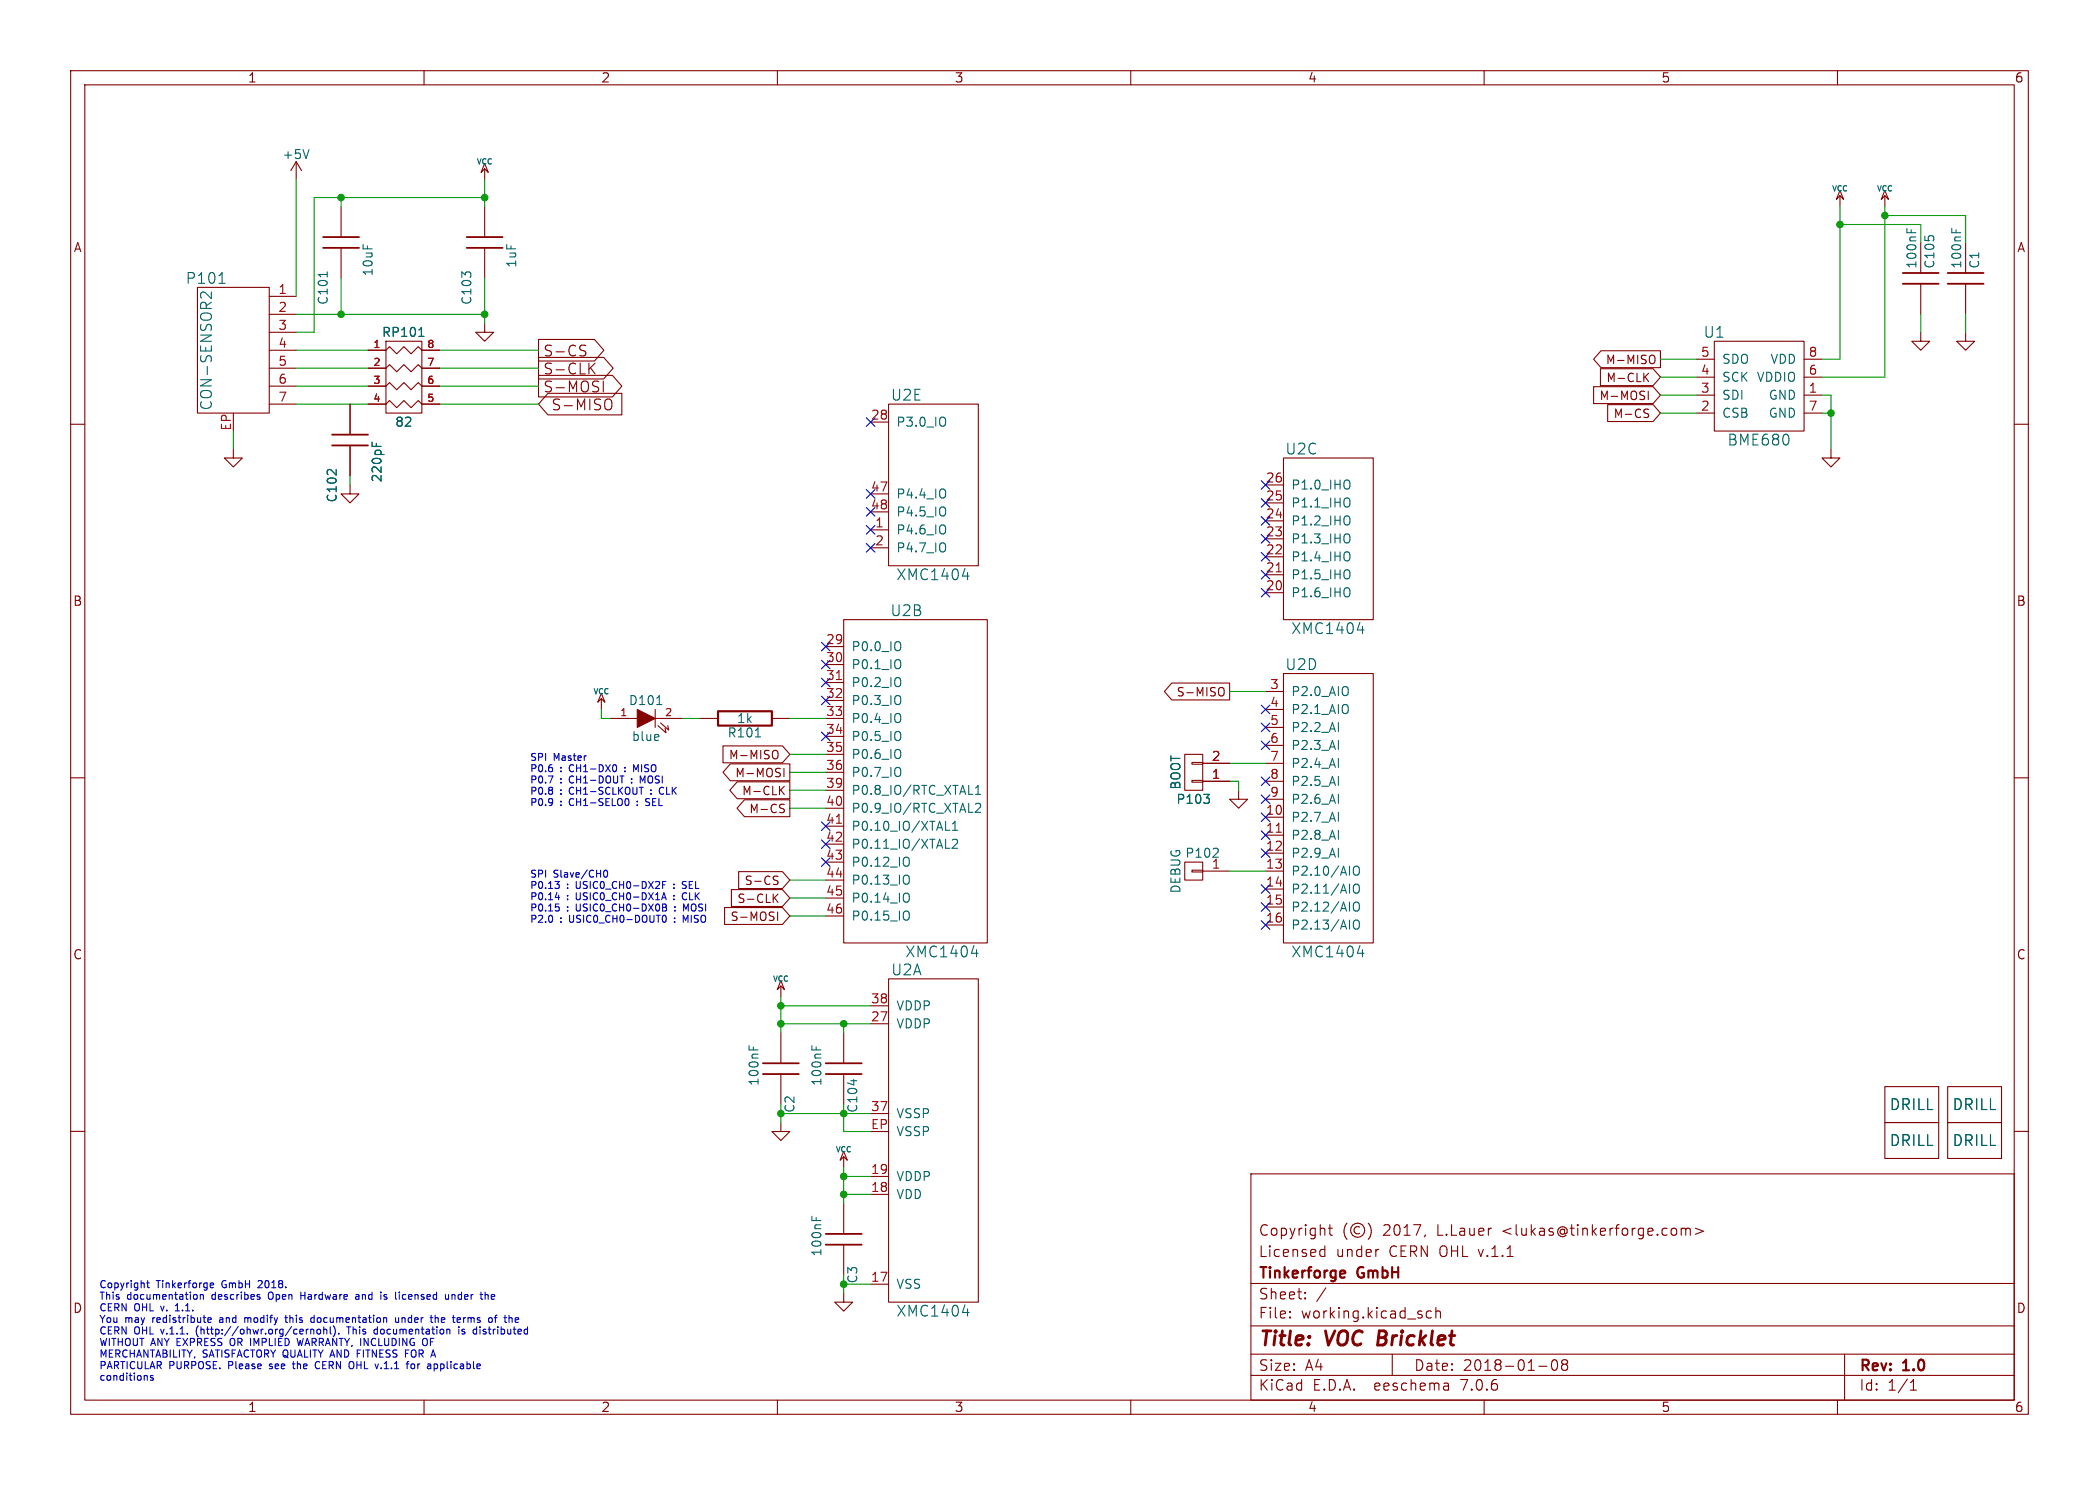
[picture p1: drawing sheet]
<svg xmlns="http://www.w3.org/2000/svg" width="297mm" height="210mm" viewBox="0 0 297 210" stroke-linecap="round" stroke-linejoin="round" font-family="sans-serif">
<g fill="none" stroke="#840000" stroke-width=".15">
<path d="M10 10h277v190h-277zM12 12h273v186h-273zM60 10v2M110 10v2M160 10v2M210 10v2M260 10v2M41.9 22.9l-.8 1.2M41.9 22.9v2.5M41.9 22.9l.8 1.2M48.3 29.2v4.3M48.3 35.1v4.3"/>
<path d="M68.6 23.1l.5 1.3-.5-.5-.5 .5zM68.6 23.9v1.5M68.6 29.2v4.3M68.6 35.1v4.3M260.3 26.9l.6 1.3-.6-.5-.5 .5zM260.3 27.7v1.5M266.7 26.9l.5 1.3-.5-.5-.5 .5zM266.7 27.7v1.5M271.8 34.3v4.3M278.1 34.3v4.3M10 60h2M27.9 40.6h10.2v17.8h-10.2z"/>
<path d="M38.1 49.5h3.8M38.1 52.1h3.8M38.1 54.6h3.8M38.1 57.2h3.8M38.1 41.9h3.8M38.1 44.5h3.8M38.1 47h3.8M49.5 57.2v4.3M52.1 57.2h2.5l.5-.6 1 1.1 1-1.1 1.1 1.1 1-1.1 .5 .6h2.5M52.1 54.6h2.5l.5-.5 1 1 1-1 1.1 1 1-1 .5 .5h2.5M52.1 52.1h2.5l.5-.5 1 1 1-1 1.1 1 1-1 .5 .5h2.5M52.1 49.5h2.5l.5-.5 1 1 1-1 1.1 1 1-1 .5 .5h2.5"/>
<path d="M54.6 48.3h5.1v10.1h-5.1zM68.6 45.7v1.3h1.2l-1.2 1.3-1.3-1.3h1.3M76.2 48h7.9l1.3 1.5-1.3 1.6h-7.9zM76.2 53.1h10.5l1.3 1.5-1.3 1.5h-10.5zM76.2 50.5h9.2l1.4 1.6-1.4 1.5h-9.2zM77.5 55.6h10.5v3.1h-10.5l-1.3-1.5zM82.3 49.5a.56 .56 0 0 1 .6 .4l-.2 .4h-.5M82.3 48.8l.6 .1M83.5 52l.7 .9M84.2 51.4l-.9 .8M85.4 53.9v1.5M85.9 56.4a.51 .51 0 0 1 .7 .5v.5a.51 .51 0 0 1-.7 .6"/>
<path d="M123.2 59.7h2.5M125.7 57.2h12.7v22.8h-12.7zM225.5 54.7h8.4l1 1.2-1 1.2h-8.4zM226.5 52.1h7.4l1 1.2-1 1.2h-7.4zM226.5 49.6h8.4v2.4h-8.4l-1-1.2zM227.5 57.2h6.4l1 1.2-1 1.2h-6.4zM232.8 53.3l.5 .7M232.8 58.4l.4 .1 .1 .3-.2 .2h-.3M232.8 57.9h.5M233.2 55.3v1.2M233.3 52.8l-.7 .7M233.7 50.2a.4 .4 0 0 1 .5 .4v.4a.4 .4 0 0 1-.5 .4"/>
<path d="M240 55.9h2.6M240 58.4h2.6M240 53.3h2.6M240 50.8h2.6M242.6 48.3h12.7v12.7h-12.7zM255.3 55.9h2.5M255.3 58.4h2.5M255.3 53.3h2.5M255.3 50.8h2.5M271.8 47v1.3h1.2l-1.2 1.2-1.3-1.2h1.3M271.8 40.1v4.4M278.1 47v1.3h1.3l-1.3 1.2-1.2-1.2h1.2"/>
<path d="M278.1 40.1v4.4M285 60h2M33 63.5v1.3h1.3l-1.3 1.2-1.3-1.2h1.3M49.5 68.6v1.3h1.3l-1.3 1.2-1.2-1.2h1.2M49.5 63v4.3M123.2 74.9h2.5M123.2 77.5h2.5M123.2 69.9h2.5M123.2 72.4h2.5M179.1 78.7h2.5M179.1 76.2h2.5M179.1 73.7h2.5"/>
<path d="M179.1 71.1h2.5M179.1 68.6h2.5M181.6 64.8h12.7v22.8h-12.7zM259.1 63.5v1.3h1.2l-1.2 1.2-1.3-1.2h1.3M85.1 98l.5 1.3-.5-.5-.5 .5zM85.1 98.8v1.5M116.8 91.4h2.6M116.8 94h2.6M116.8 96.5h2.6M116.8 99.1h2.6M119.4 87.6h20.3v45.8h-20.3zM165.8 96.6h8.2v2.4h-8.2l-1-1.2z"/>
<path d="M172.7 97.2a.4 .4 0 0 1 .5 .4v.4a.4 .4 0 0 1-.5 .4M179.1 97.8h2.5M179.1 83.8h2.5M179.1 81.3h2.5M181.6 95.3h12.7v38.1h-12.7zM10 110h2M86.4 101.6h3.8M92.7 101.6h3.8M92.7 100.3v2.6M93.1 102.6l1.1 1-.1-.6M93.5 102.2l1.1 1.1-.1-.7M99.1 101.6h2.5"/>
<path d="M102.3 105.5h8.4l1.1 1.2-1.1 1.2h-8.4zM103.3 108h8.5v2.4h-8.5l-1-1.2zM104.3 110.6h7.5v2.4h-7.5l-1-1.2zM105.3 113.1h6.5v2.4h-6.5l-1-1.2zM109.2 101.6h2.6M109.6 106.1a.4 .4 0 0 1 .5 .4v.4a.4 .4 0 0 1-.5 .4M110.5 111.7l.5 .7M110.5 114.3l.4 .1 .1 .3-.2 .2h-.3M110.5 113.7l.5 .1M110.9 108.7v1.1M111 111.2l-.7 .7M116.8 101.6h2.6"/>
<path d="M116.8 104.1h2.6M116.8 106.7h2.6M116.8 109.2h2.6M116.8 111.8h2.6M116.8 114.3h2.6M116.8 116.8h2.6M116.8 119.4h2.6M167.6 106.7h2.6v5.1h-2.6zM168.7 107.8h1.5v.3h-1.5zM168.7 110.4h1.5v.2h-1.5zM170.2 108h3.8M170.2 110.5h3.8"/>
<path d="M175.3 111.8v1.2h1.2l-1.2 1.3-1.3-1.3h1.3M179.1 115.6h2.5M179.1 118.1h2.5M179.1 100.3h2.5M179.1 102.9h2.5M179.1 105.4h2.5M179.1 108h2.5M179.1 110.5h2.5M179.1 113h2.5M285 110h2M102.5 128.3h8.2l1.1 1.2-1.1 1.2h-8.2zM103.5 125.8h7.2l1.1 1.2-1.1 1.2h-7.2z"/>
<path d="M104.5 123.3h6.2l1.1 1.2-1.1 1.2h-6.2zM109.6 126.9l.5 .7M109.6 124.5l.4 .1 .1 .3-.2 .2h-.3M109.6 123.9l.5 .1M110 129v1.2M110.1 126.4l-.7 .7M110.5 138.7l.5 1.3-.5-.6-.5 .6zM110.5 139.4v1.6M116.8 121.9h2.6M116.8 124.5h2.6M116.8 127h2.6M116.8 129.5h2.6"/>
<path d="M125.7 138.4h12.7v45.8h-12.7zM167.6 121.9h2.6v2.6h-2.6zM168.7 123.1h1.5v.2h-1.5zM170.2 123.2h3.8M179.1 120.7h2.5M179.1 123.2h2.5M179.1 125.7h2.5M179.1 128.3h2.5M179.1 130.8h2.5M10 160h2M110.5 158.8v1.2h1.3l-1.3 1.3-1.3-1.3h1.3M110.5 146.1v4.3"/>
<path d="M110.5 151.9v4.3M119.4 146.1v4.3M119.4 151.9v4.3M123.2 144.8h2.5M123.2 157.5h2.5M123.2 142.2h2.5M266.7 158.8h7.6v5h-7.6zM266.7 153.7h7.6v5.1h-7.6zM275.6 153.7h7.6v5.1h-7.6zM275.6 158.8h7.6v5h-7.6zM285 160h2M119.4 162.8l.5 1.3-.5-.5-.5 .5z"/>
<path d="M119.4 163.6v1.5M119.4 170.2v4.3M119.4 176v4.3M123.2 168.9h2.5M123.2 166.4h2.5M177 166h108v32h-108zM186.9 177.6l.1 .1 .5-.1M186.9 176.8l.1-.1 .5 .1M187.5 176.2v1.5M188 173.7h.5M188.2 173.2v1.3v.1l.3 .1M190.6 173a1.72 1.72 0 0 0 0 2.3"/>
<path d="M192.4 173.6a.52 .52 0 0 0-.8 .4 .52 .52 0 0 0 .8 .4M193.6 173a1.72 1.72 0 0 1 0 2.3M195 176.7h.1M201.7 174.6l-.2 .3M237.9 173.8a.37 .37 0 0 1 .6 .1M237.9 173.7v1M238.5 173.9l.2-.2 .4 .1 .1 .9M238.5 173.9v.8M239.9 173.7l1.1 .4-1.1 .5M60 198v2M110 198v2M119.4 182.9v1.3h1.2l-1.2 1.2-1.3-1.2h1.3"/>
<path d="M123.2 181.6h2.5M160 198v2M177 194.5h108M177 191.5h108M177 187.5h108M177 181.5h108M182.5 186.3h.1l-.1 .1M182.5 186.3v.1M182.5 185.5v.1M182.5 185.5h.1l-.1 .1M184.7 183.6v.1M184.7 183.6h-.1l.1 .1"/>
<path d="M184.7 182.8v.1M184.7 182.8h-.1l.1 .1M187.6 182.1l-1.3 2M197 191.5v3M202.5 185.5l-.4-.1-.3 .3v.4l.2 .2 .1 .1 .4-.1M203.2 185.5a.37 .37 0 0 1 .6 .1v.8M203.2 184.9v1.5M204.9 195.7l.1 .9M205 196.5l-.2 .1M205 196h-.2M210 198v2M217.7 193.2h1.2"/>
<path d="M219.7 192.4a.36 .36 0 0 1 .3-.1 .36 .36 0 0 1 .3 .3 .77 .77 0 0 1-.4 1.2 .91 .91 0 0 1-.2-1.4zM221.2 192.9h-.1a.31 .31 0 0 1-.1-.4 .31 .31 0 0 1 .2-.2l.5 .1a.31 .31 0 0 1 .1 .3 .31 .31 0 0 1-.3 .2M221.2 192.9l-.2 .3v.3l.2 .3 .5-.1 .1-.2-.1-.4-.2-.2M221.2 192.9h.3M260 198v2M261 191.5v6.5M270.3 196.6h.9M270.3 195.5l.4-.4v1.5"/>
<circle cx="192.1" cy="174" r="1"/>
</g>
<path d="M101.6 100.6h7.6v2h-7.6zM190.1 179.7l.2 .1v.2l-.7 .2M190.3 180.6l-.2 .1" fill="none" stroke="#840000" stroke-width=".3"/>
<g fill="none" stroke="#840000" stroke-width=".25">
<path d="M45.7 33.5h5.1M45.7 35.1h5.1M66 33.5h5.1M66 35.1h5.1M269.2 38.6h5.1M275.6 38.6h5.1M269.2 40.1h5.1M275.6 40.1h5.1M47 61.5h5.1M47 63h5.1M107.9 151.9h5.1M107.9 150.4h5.1"/>
<path d="M116.8 151.9h5.1M116.8 150.4h5.1M116.8 176h5.1M116.8 174.5h5.1"/>
</g>
<g fill="none" stroke="#006464" stroke-width=".15">
<path d="M43.7 21.2l-.4 1.2M46.3 38.5v.7M269.8 32.3v.6M270.4 32.5v.4M276.2 32.3v.6M276.8 32.5v.4M29.9 41.3v.9l-.9-.8a.41 .41 0 0 0-.6 .2v.3M31 40.1h.9M59.3 47.6h.7M133.7 59.2v.9M52.6 62.5v.6M53.3 62.7v.4"/>
<path d="M133.7 74.4v.9M133.7 69.3v.9M133.7 71.9v.9M133.7 77v.9M190.8 68a.9 .9 0 0 1 0 1.1M190.8 70.5a.9 .9 0 0 1 0 1.1M190.8 73a.9 .9 0 0 1 0 1.2M190.8 75.6a.9 .9 0 0 1 0 1.1M190.8 78.1a.9 .9 0 0 1 0 1.2M92.9 99.6h.7M127.4 90.9v.9M127.4 93.5v.9"/>
<path d="M127.4 96v.9M127.4 98.6v.9M136.2 81.5h.9M136.9 81v1M190.8 83.2a.9 .9 0 0 1 0 1.1M190.8 80.7a.9 .9 0 0 1 0 1.1M192.1 89.1h.9M192.8 88.6v1M93.2 103.9v.3l-.6 .1M106.9 104.2h.7M127.4 101.1v.9M127.4 103.6v.9"/>
<path d="M127.4 106.2v.9M127.4 108.7v.9M133.8 117.4h.6M133.8 120h.6M134.8 117.4h.7M134.8 116.5l.3-.4v1.3M134.8 118.8l.1-.1h.4l.1 .1 .1 .3-.1 .1-.7 .8h.8M138 112.3h.8M138 111.4l.4-.3v1.2M138 113.7l.2-.1h.3l.2 .1 .1 .3-.1 .2-.7 .7h.8M170.3 112.3h.8l-.4 .5M171 112.9l.1 .2v.3l-.1 .1"/>
<path d="M128.4 121.2l.1 .1a.81 .81 0 0 1-.1 1.2M128.4 123.8h.1a.81 .81 0 0 1-.1 1.2M128.4 126.3l.1 .1a.81 .81 0 0 1-.1 1.2M128.4 128.8l.1 .1a.81 .81 0 0 1-.1 1.2M137.5 134.8h.9M138.2 134.3v1M172.3 120l.1 .2-.1 .3-.7 .7M191.6 122.7a.43 .43 0 0 1 .4-.2 .43 .43 0 0 1 .3 .4v.4a.42 .42 0 0 1-.4 .5 .42 .42 0 0 1-.4-.5zM191.6 125.2a.43 .43 0 0 1 .4-.2 .43 .43 0 0 1 .3 .5v.4a.42 .42 0 0 1-.4 .4 .42 .42 0 0 1-.4-.4zM191.6 127.8a.43 .43 0 0 1 .4-.2 .43 .43 0 0 1 .3 .4v.4a.42 .42 0 0 1-.4 .5 .42 .42 0 0 1-.4-.5zM191.6 130.3a.43 .43 0 0 1 .4-.2 .43 .43 0 0 1 .3 .4v.5a.42 .42 0 0 1-.4 .4 .42 .42 0 0 1-.4-.4zM192.1 134.8h.9"/>
<path d="M192.8 134.3v1M106 147.9v.6M106.6 148.1v.4M114.9 147.9v.6M115.5 148.1v.4M120.8 152.7v.7M114.9 172v.6M115.5 172.2v.4M136.2 185.6h.9M136.9 185.1v1"/>
</g>
<path d="M118.4 96.1h.7M180.6 80.9h.7M118.4 116.4h.7M180.6 117.7h.7" fill="none" stroke="#a90000" stroke-width=".15"/>
<path d="M90.2 100.3l2.5 1.3-2.5 1.3z" fill="#840000" stroke="#840000" stroke-width=".15"/>
<g fill="none" stroke="#0000c2" stroke-width=".15">
<path d="M77.6 109.7h.6l-.4 1M87.1 108.2l.1 .3-.1 .6M88.4 109v.1M88.4 108.5v.1M88.9 113l.1 .3-.1 .6M89.4 110.6v.1M89.4 110.1v.1M90 108.9l-.3-.8v1M90.2 113.8v.1M90.2 113.3v.1M90.5 111.3h.5M90.9 110.4l-.3-.7v1"/>
<path d="M91.4 113.9h.3M91.8 112.9h-.3l-.1 .2v.3h.3M92.1 112.2v.1M92.1 111.7v.1M93.6 111.3a.53 .53 0 0 0-.3 .5 .53 .53 0 0 0 .3 .5M78.6 126.9h.6M78.6 127.8h.5M78.9 125l.2 .2v.3l-.2 .1M78.9 128.2l.2 .2v.2l-.2 .2M79 126.6v.6M79.1 124.7l-.3 .3M85.5 123.1h.1a.53 .53 0 0 1 .4 .5 .53 .53 0 0 1-.4 .5 .66 .66 0 0 1-.1-1z"/>
<path d="M93.6 127.2l.3-.9 .4 .9M93.7 127h.5M93.8 125.1h.3M93.8 127.8l.4 .1 .1 .2-.2 .2M93.8 128.3h.3M93.9 129.5v-.1a.53 .53 0 0 1 .4 .5 .53 .53 0 0 1-.4 .5M94.1 128.3l.2 .2v.2l-.5 .1M94.2 124.7h-.4v.9M95.4 125.6h.1M95.4 125v.1M95.4 126.6v.1M95.4 127.1v.1"/>
<path d="M95.5 130.3v.1M95.5 129.8v.1M95.5 128.7v.1M95.5 128.2v.1M96.5 125.6h.4M96.9 126.3a.53 .53 0 0 0-.4 .4 .53 .53 0 0 0 .4 .5M97 124.7h-.3l-.2 .1 .1 .3 .3 .1M97 130.1l-.3-.7v1M97.1 128.6l-.4-.8v1M20.7 194.5l.1 .2v.5M20.7 181.4h.4M20.9 181.1v.9l.2 .1"/>
<path d="M21.7 194.6l-.3-.1-.1 .2v.1l.4 .1v.2h-.4M24.8 185.4h.6M25 184.5l-.2 .2M27.6 183.1h.2l.1 .2v.4h-.3M27.8 187.9v.7M28.3 183.2l.2-.1h.2l.1 .6M28.3 183.1v.6M29.4 186.7l.5-.1-.1-.2-.2-.1-.2 .2 .1 .5h.3M29.7 181.6l.2-.2h.2l.1 .2v.1l-.5 .1M29.7 182l.2 .1h.3M31.1 186.7v.3M32.6 189.4v.7"/>
<path d="M34.6 186.3v.7M34.9 186.3l-.3 .1M36.6 181.1l-.1 .1M36.7 183.4l.1 .2-.1 .1M36.7 183.1h.1M37.1 181.5l-.6 .6h.6M38 182.9v.7M38.1 193.5l.1 .1M38.2 192.9v.3M40.3 186.3h.4M40.4 186v.9l.3 .1M41.4 192.9h.3"/>
<path d="M41.5 192.5v.9l.2 .2M42 189.3l.3 1 .2-.7 .2 .7M42.6 182.7v1M42.6 183.2h.5M44 186.8l.2 .2h.3M44 188v.7M44 188.1l.1-.1h.3v.7M44.5 186.4l-.3-.1-.2 .2M44.5 186v1M44.8 192.6a.5 .5 0 0 0-.2 .6 .5 .5 0 0 0 .6 .3M44.9 188h.3l.2 .2v.3l-.2 .2-.3-.1-.1-.1zM45.8 188.1l.2-.1h.2v.7"/>
<path d="M45.8 187.6v1.1M46.7 187.6v.9l.2 .2M47.2 187.5a1.19 1.19 0 0 1 0 1.5M47.9 188.6v.1M49.3 187.6v1.1M49.9 192.6a.72 .72 0 0 1 0 .9M50.4 183.1h.3l.1 .6M50.5 191.4h.4M50.8 183.3l-.3 .1-.2 .1 .2 .2h.3M53 188.6l.1 .1 .3-.1M53.4 188h-.3l-.1 .1M53.4 187.6v1.1"/>
<path d="M54.3 183.7h.4M54.7 183.1h-.2l-.2 .1 .1 .2 .3 .1M56 186.3v.7h.3l.1-.1M56.4 186.3v.7M56.5 182.7v.1M56.9 186.3v.7M57 183.1l-.1 .2 .1 .4M57 186.3l-.1 .1M57.4 191.4h.3M58.2 192.9h.3l.2 .2v.3l-.2 .2-.3-.1-.1-.1zM60.3 189.3a.72 .72 0 0 1 0 .9M61.4 192.9h.3l.2 .2-.1 .4h-.4"/>
<path d="M61.6 186.4l.1-.1 .3 .1v.6M61.6 186v1M63 183.1l.1 .6h.2h.2M63.5 183.1v.6M63.5 188l.2 .1v.6M64 183.1v.6M64.3 183.1h-.2l-.1 .1M64.9 187.6v.1M64.9 188v.7M65 186.3l.2 .3-.5 .1M65.1 187h-.1M65.4 188.6h.3"/>
<path d="M65.6 186.3v.7M65.6 186.4v.1M65.7 188h-.2l-.1 .1v.2l.3 .1M67.9 187.6v.1M67.9 188v.7M68.8 183.1l.3 .1v.5M69.6 183.1v.6M70 186.3h.3M70 183.3l-.5 .1M70.3 186l-.2 .1v.9M72.9 187h.4M72.9 186.4l.3-.1 .2 .3-.5 .1"/>
</g>
<g fill="none" stroke="#009600" stroke-width=".15">
<path d="M41.9 25.4v16.5M48.3 27.9v1.3M48.3 39.4v5.1M68.6 25.4v3.8M68.6 39.4v6.3M68.6 27.9h-24.2v19.1h-2.5M260.3 29.2v21.6h-2.5M260.3 31.8h11.5v2.5M266.7 29.2v24.1h-8.9M266.7 30.5h11.4v3.8M41.9 44.5h26.7M41.9 57.2h10.2"/>
<path d="M41.9 52.1h10.2M41.9 54.6h10.2M41.9 49.5h10.2M62.2 57.2h14M62.2 52.1h14M62.2 54.6h14M62.2 49.5h14M234.9 55.9h5.1M234.9 53.3h5.1M234.9 58.4h5.1M234.9 50.8h5.1M257.8 55.9h1.3v7.6"/>
<path d="M257.8 58.4h1.3M271.8 44.5v2.5M278.1 44.5v2.5M33 61v2.5M49.5 67.3v1.3M174 97.8h5.1M85.1 100.3v1.3h1.3M96.5 101.6h2.6M111.8 114.3h5M111.8 101.6h5M111.8 106.7h5M111.8 111.8h5"/>
<path d="M111.8 109.2h5M174 110.5h1.3v1.3M174 108h5.1M111.8 124.5h5M111.8 127h5M111.8 129.5h5M174 123.2h5.1M110.5 144.8h12.7M110.5 157.5h12.7M110.5 142.2h12.7M110.5 141v5.1M110.5 156.2v2.6"/>
<path d="M119.4 144.8v1.3M119.4 156.2v3.8h3.8M119.4 165.1v5.1M119.4 168.9h3.8M119.4 166.4h3.8M119.4 180.3v2.6M119.4 181.6h3.8"/>
</g>
<g fill="none" stroke="#000084" stroke-width=".15">
<path d="M122.6 59.1l1.2 1.2M123.8 59.1l-1.2 1.2M122.6 71.8l1.2 1.2M122.6 69.2l1.2 1.3M122.6 76.9l1.2 1.2M122.6 74.3l1.2 1.2M123.8 71.8l-1.2 1.2M123.8 69.2l-1.2 1.3M123.8 76.9l-1.2 1.2M123.8 74.3l-1.2 1.2M178.5 75.6l1.2 1.2M178.5 78.1l1.2 1.2"/>
<path d="M178.5 73.1l1.2 1.2M178.5 70.5l1.2 1.2M178.5 68l1.2 1.2M179.7 75.6l-1.2 1.2M179.7 78.1l-1.2 1.2M179.7 73.1l-1.2 1.2M179.7 70.5l-1.2 1.2M179.7 68l-1.2 1.2M116.2 90.8l1.2 1.2M116.2 95.9l1.2 1.2M116.2 98.5l1.2 1.2M116.2 93.4l1.2 1.2"/>
<path d="M117.4 90.8l-1.2 1.2M117.4 95.9l-1.2 1.2M117.4 98.5l-1.2 1.2M117.4 93.4l-1.2 1.2M178.5 83.2l1.2 1.2M178.5 99.7l1.2 1.2M178.5 80.7l1.2 1.2M179.7 83.2l-1.2 1.2M179.7 99.7l-1.2 1.2M179.7 80.7l-1.2 1.2M116.2 116.2l1.2 1.2M116.2 103.5l1.2 1.2"/>
<path d="M116.2 118.8l1.2 1.2M117.4 116.2l-1.2 1.2M117.4 103.5l-1.2 1.2M117.4 118.8l-1.2 1.2M178.5 109.9l1.2 1.2M178.5 104.8l1.2 1.2M178.5 102.3l1.2 1.2M178.5 115l1.2 1.2M178.5 112.4l1.2 1.2M178.5 117.5l1.2 1.2M179.7 109.9l-1.2 1.2M179.7 104.8l-1.2 1.2"/>
<path d="M179.7 102.3l-1.2 1.2M179.7 115l-1.2 1.2M179.7 112.4l-1.2 1.2M179.7 117.5l-1.2 1.2M116.2 121.3l1.2 1.2M117.4 121.3l-1.2 1.2M178.5 125.1l1.2 1.2M178.5 130.2l1.2 1.2M178.5 120l1.2 1.3M178.5 127.7l1.2 1.2M179.7 125.1l-1.2 1.2M179.7 130.2l-1.2 1.2"/>
<path d="M179.7 120l-1.2 1.3M179.7 127.7l-1.2 1.2"/>
</g>
<g fill="#009600" stroke="#009600" stroke-width=".15">
<circle cx="68.6" cy="44.5" r=".46"/>
<circle cx="48.3" cy="27.9" r=".46"/>
<circle cx="48.3" cy="44.5" r=".46"/>
<circle cx="68.6" cy="27.9" r=".46"/>
<circle cx="110.5" cy="142.2" r=".46"/>
<circle cx="110.5" cy="144.8" r=".46"/>
<circle cx="266.7" cy="30.5" r=".46"/>
<circle cx="260.3" cy="31.8" r=".46"/>
<circle cx="259.1" cy="58.4" r=".46"/>
<circle cx="110.5" cy="157.5" r=".46"/>
<circle cx="119.4" cy="181.6" r=".46"/>
<circle cx="119.4" cy="166.4" r=".46"/>
<circle cx="119.4" cy="168.9" r=".46"/>
<circle cx="119.4" cy="144.8" r=".46"/>
<circle cx="119.4" cy="157.5" r=".46"/>
</g>
<g font-size="2.8" fill="#840000">
<text x="178" y="190.9">Title:</text>
<text x="187.7" y="190.9">VOC Bricklet</text>
</g>
<g font-size="2.1" fill="#006464">
<text x="26.2" y="40.4">P101</text>
<text x="241" y="48">U1</text>
<text x="30.2" y="58.1" transform="rotate(-90 30.2 58.1)">CON-SENSOR2</text>
<text x="126" y="56.9">U2E</text>
<text x="181.8" y="64.5">U2C</text>
<text x="244.3" y="63.2">BME680</text>
<text x="126.7" y="82.3">XMC1404</text>
<text x="125.9" y="87.4">U2B</text>
<text x="182.6" y="89.9">XMC1404</text>
<text x="181.8" y="95">U2D</text>
<text x="128" y="135.6">XMC1404</text>
<text x="182.6" y="135.6">XMC1404</text>
<text x="126" y="138.2">U2A</text>
<text x="267.3" y="157.2">DRILL</text>
<text x="276.2" y="157.2">DRILL</text>
<text x="267.3" y="162.3">DRILL</text>
<text x="276.2" y="162.3">DRILL</text>
<text x="126.7" y="186.4">XMC1404</text>
</g>
<g font-size="2.1" fill="#840000">
<text x="76.8" y="50.6">S-CS</text>
<text x="76.8" y="53.2">S-CLK</text>
<text x="76.8" y="55.7">S-MOSI</text>
<text x="77.9" y="58.2">S-MISO</text>
<text x="178" y="178">Licensed</text>
<text x="178" y="175">Copyright</text>
<text x="189" y="178">under</text>
<text x="195.7" y="175">2017,</text>
<text x="196.6" y="178">CERN OHL v.1.1</text>
<text x="203.5" y="175">L.Lauer</text>
<text x="212.8" y="175">&lt;lukas@tinkerforge.com&gt;</text>
<text x="178" y="184">Sheet:</text>
<text x="178" y="181.2">Tinkerforge</text>
<text x="192.2" y="181.2">GmbH</text>
<text x="178" y="186.7">File:</text>
<text x="184.1" y="186.7">working.kicad_sch</text>
<text x="178" y="196.9">KiCad</text>
<text x="178" y="194.1">Size:</text>
<text x="184.7" y="194.1">A4</text>
<text x="185.7" y="196.9">E.D.A.</text>
<text x="194.6" y="196.9">eeschema</text>
<text x="200" y="194.1">Date:</text>
<text x="207" y="196.9">7.0.6</text>
<text x="207" y="194.1">2018-01-08</text>
<text x="263" y="194.3">Rev:</text>
<text x="263" y="196.9">Id:</text>
<text x="267.1" y="196.9">1/1</text>
<text x="269.4" y="194.3">1.0</text>
</g>
<g font-size="1.8" fill="#840000">
<text x="35" y="11.9">1</text>
<text x="85" y="11.9">2</text>
<text x="135" y="11.9">3</text>
<text x="185" y="11.9">4</text>
<text x="235" y="11.9">5</text>
<text x="285" y="11.9">6</text>
<text x="10.3" y="35.9">A</text>
<text x="285.3" y="35.9">A</text>
<text x="10.3" y="85.9">B</text>
<text x="285.3" y="85.9">B</text>
<text x="10.3" y="135.9">C</text>
<text x="285.3" y="135.9">C</text>
<text x="10.3" y="185.9">D</text>
<text x="285.3" y="185.9">D</text>
<text x="35" y="199.9">1</text>
<text x="85" y="199.9">2</text>
<text x="135" y="199.9">3</text>
<text x="185" y="199.9">4</text>
<text x="235" y="199.9">5</text>
<text x="285" y="199.9">6</text>
</g>
<g font-size="1.8" fill="#006464">
<text x="39.9" y="22.7">+5V</text>
<text x="52.9" y="39.2" transform="rotate(-90 52.9 39.2)">10uF</text>
<text x="73.3" y="37.9" transform="rotate(-90 73.3 37.9)">1uF</text>
<text x="271.4" y="38.1" transform="rotate(-90 271.4 38.1)">100nF</text>
<text x="273.9" y="38.1" transform="rotate(-90 273.9 38.1)">C105</text>
<text x="277.7" y="38.1" transform="rotate(-90 277.7 38.1)">100nF</text>
<text x="280.3" y="38.1" transform="rotate(-90 280.3 38.1)">C1</text>
<text x="46.6" y="43.2" transform="rotate(-90 46.6 43.2)">C101</text>
<text x="54" y="47.9">RP101</text>
<text x="66.9" y="43.2" transform="rotate(-90 66.9 43.2)">C103</text>
<text x="243.6" y="51.7">SDO</text>
<text x="250.4" y="51.7">VDD</text>
<text x="243.6" y="59.3">CSB</text>
<text x="243.6" y="56.7">SDI</text>
<text x="243.6" y="54.2">SCK</text>
<text x="248.5" y="54.2">VDDIO</text>
<text x="250.2" y="56.7">GND</text>
<text x="250.2" y="59.3">GND</text>
<text x="55.8" y="60.6">82</text>
<text x="126.7" y="60.6">P3.0_IO</text>
<text x="47.9" y="71.2" transform="rotate(-90 47.9 71.2)">C102</text>
<text x="54.2" y="68.3" transform="rotate(-90 54.2 68.3)">220pF</text>
<text x="126.7" y="70.7">P4.4_IO</text>
<text x="182.6" y="72">P1.1_IHO</text>
<text x="182.6" y="69.4">P1.0_IHO</text>
<text x="126.7" y="75.8">P4.6_IO</text>
<text x="126.7" y="73.3">P4.5_IO</text>
<text x="182.6" y="77.1">P1.3_IHO</text>
<text x="182.6" y="74.5">P1.2_IHO</text>
<text x="126.7" y="78.3">P4.7_IO</text>
<text x="182.6" y="82.1">P1.5_IHO</text>
<text x="182.6" y="79.6">P1.4_IHO</text>
<text x="182.6" y="84.7">P1.6_IHO</text>
<text x="120.4" y="92.3">P0.0_IO</text>
<text x="120.4" y="94.8">P0.1_IO</text>
<text x="88.9" y="99.9">D101</text>
<text x="120.4" y="97.4">P0.2_IO</text>
<text x="120.4" y="99.9">P0.3_IO</text>
<text x="182.6" y="98.7">P2.0_AIO</text>
<text x="182.6" y="101.2">P2.1_AIO</text>
<text x="89.3" y="105">blue</text>
<text x="102.9" y="104.5">R101</text>
<text x="104.2" y="102.5">1k</text>
<text x="120.4" y="102.5">P0.4_IO</text>
<text x="120.4" y="105">P0.5_IO</text>
<text x="120.4" y="107.5">P0.6_IO</text>
<text x="182.6" y="103.7">P2.2_AI</text>
<text x="182.6" y="106.3">P2.3_AI</text>
<text x="120.4" y="110.1">P0.7_IO</text>
<text x="120.4" y="112.6">P0.8_IO/RTC_XTAL1</text>
<text x="166.4" y="113.9">P103</text>
<text x="167.2" y="111.8" transform="rotate(-90 167.2 111.8)">BOOT</text>
<text x="182.6" y="108.8">P2.4_AI</text>
<text x="182.6" y="111.4">P2.5_AI</text>
<text x="182.6" y="113.9">P2.6_AI</text>
<text x="120.4" y="115.2">P0.9_IO/RTC_XTAL2</text>
<text x="120.4" y="117.7">P0.10_IO/XTAL1</text>
<text x="182.6" y="116.4">P2.7_AI</text>
<text x="182.6" y="119">P2.8_AI</text>
<text x="120.4" y="120.2">P0.11_IO/XTAL2</text>
<text x="120.4" y="122.8">P0.12_IO</text>
<text x="120.4" y="125.3">P0.13_IO</text>
<text x="167.6" y="121.5">P102</text>
<text x="171.4" y="122.9">1</text>
<text x="182.6" y="121.5">P2.9_AI</text>
<text x="182.6" y="124.1">P2.10/AIO</text>
<text x="120.4" y="127.9">P0.14_IO</text>
<text x="120.4" y="130.4">P0.15_IO</text>
<text x="167.2" y="126.4" transform="rotate(-90 167.2 126.4)">DEBUG</text>
<text x="182.6" y="126.6">P2.11/AIO</text>
<text x="182.6" y="129.1">P2.12/AIO</text>
<text x="182.6" y="131.7">P2.13/AIO</text>
<text x="126.7" y="143.1">VDDP</text>
<text x="126.7" y="145.6">VDDP</text>
<text x="107.5" y="153.7" transform="rotate(-90 107.5 153.7)">100nF</text>
<text x="116.4" y="153.7" transform="rotate(-90 116.4 153.7)">100nF</text>
<text x="112.6" y="157.5" transform="rotate(-90 112.6 157.5)">C2</text>
<text x="121.5" y="157.5" transform="rotate(-90 121.5 157.5)">C104</text>
<text x="126.7" y="158.3">VSSP</text>
<text x="126.7" y="160.9">VSSP</text>
<text x="126.7" y="167.2">VDDP</text>
<text x="126.7" y="169.8">VDD</text>
<text x="116.4" y="177.8" transform="rotate(-90 116.4 177.8)">100nF</text>
<text x="121.5" y="181.6" transform="rotate(-90 121.5 181.6)">C3</text>
<text x="126.7" y="182.5">VSS</text>
</g>
<g font-size="1.8" fill="#a90000">
<text x="39.3" y="41.7">1</text>
<text x="39.3" y="44.2">2</text>
<text x="39.3" y="46.7">3</text>
<text x="39.3" y="49.3">4</text>
<text x="39.3" y="51.8">5</text>
<text x="240.6" y="53.1">4</text>
<text x="240.6" y="50.5">5</text>
<text x="255.8" y="53.1">6</text>
<text x="255.8" y="50.5">8</text>
<text x="39.3" y="54.4">6</text>
<text x="39.3" y="56.9">7</text>
<text x="123.1" y="59.4">28</text>
<text x="240.6" y="58.2">2</text>
<text x="240.6" y="55.6">3</text>
<text x="255.8" y="55.6">1</text>
<text x="255.8" y="58.2">7</text>
<text x="32.8" y="61" transform="rotate(-90 32.8 61)">EP</text>
<text x="123.1" y="69.6">47</text>
<text x="179" y="70.9">25</text>
<text x="179" y="68.3">26</text>
<text x="123.1" y="72.1">48</text>
<text x="123.8" y="74.7">1</text>
<text x="123.8" y="77.2">2</text>
<text x="179" y="75.9">23</text>
<text x="179" y="73.4">24</text>
<text x="179" y="83.6">20</text>
<text x="179" y="81">21</text>
<text x="179" y="78.5">22</text>
<text x="116.8" y="91.2">29</text>
<text x="116.8" y="93.7">30</text>
<text x="116.8" y="96.3">31</text>
<text x="116.8" y="98.8">32</text>
<text x="116.8" y="101.3">33</text>
<text x="179.6" y="97.5">3</text>
<text x="179.6" y="100.1">4</text>
<text x="116.8" y="103.9">34</text>
<text x="116.8" y="106.4">35</text>
<text x="171.4" y="107.7">2</text>
<text x="179.6" y="102.6">5</text>
<text x="179.6" y="105.2">6</text>
<text x="179.6" y="107.7">7</text>
<text x="116.8" y="109">36</text>
<text x="116.8" y="111.5">39</text>
<text x="171.4" y="110.2">1</text>
<text x="179.6" y="110.2">8</text>
<text x="179.6" y="112.8">9</text>
<text x="116.8" y="114">40</text>
<text x="116.8" y="116.6">41</text>
<text x="116.8" y="119.1">42</text>
<text x="179" y="115.3">10</text>
<text x="179" y="117.9">11</text>
<text x="116.8" y="121.7">43</text>
<text x="116.8" y="124.2">44</text>
<text x="179" y="120.4">12</text>
<text x="179" y="122.9">13</text>
<text x="179" y="125.5">14</text>
<text x="116.8" y="126.7">45</text>
<text x="116.8" y="129.3">46</text>
<text x="179" y="128">15</text>
<text x="179" y="130.6">16</text>
<text x="123.1" y="142">38</text>
<text x="123.1" y="144.5">27</text>
<text x="123.1" y="157.2">37</text>
<text x="123.1" y="159.8">EP</text>
<text x="123.1" y="166.1">19</text>
<text x="123.1" y="168.7">18</text>
<text x="123.1" y="181.4">17</text>
</g>
<g font-size="1.7" fill="#840000">
<text x="227.1" y="51.7">M-MISO</text>
<text x="226.2" y="56.8">M-MOSI</text>
<text x="227.2" y="54.3">M-CLK</text>
<text x="228.2" y="59.3">M-CS</text>
<text x="166.4" y="98.7">S-MISO</text>
<text x="103" y="107.6">M-MISO</text>
<text x="103.9" y="110.1">M-MOSI</text>
<text x="104.9" y="112.7">M-CLK</text>
<text x="105.9" y="115.2">M-CS</text>
<text x="105.3" y="125.4">S-CS</text>
<text x="103.3" y="130.5">S-MOSI</text>
<text x="104.2" y="127.9">S-CLK</text>
</g>
<g font-size="1.4" fill="#a90000">
<text x="52.7" y="49.3">1</text>
<text x="52.7" y="51.8">2</text>
<text x="60.3" y="51.8">7</text>
<text x="60.3" y="49.3">8</text>
<text x="52.7" y="54.4">3</text>
<text x="52.7" y="56.9">4</text>
<text x="60.3" y="56.9">5</text>
<text x="60.3" y="54.4">6</text>
<text x="87.7" y="101.3">1</text>
<text x="94" y="101.3">2</text>
</g>
<g font-size="1.4" fill="#0000c2">
<text x="74.9" y="107.7">SPI</text>
<text x="78.3" y="107.7">Master</text>
<text x="74.9" y="109.3">P0.6</text>
<text x="74.9" y="110.9">P0.7</text>
<text x="74.9" y="112.5">P0.8</text>
<text x="79.3" y="109.3">:</text>
<text x="79.3" y="110.9">:</text>
<text x="79.3" y="112.5">:</text>
<text x="80.8" y="109.3">CH1-DX0</text>
<text x="80.8" y="110.9">CH1-DOUT</text>
<text x="80.8" y="112.5">CH1-SCLKOUT</text>
<text x="90.4" y="109.3">MISO</text>
<text x="91.3" y="110.9">MOSI</text>
<text x="94" y="112.5">CLK</text>
<text x="74.9" y="114.1">P0.9</text>
<text x="79.3" y="114.1">:</text>
<text x="80.8" y="114.1">CH1-SELO0</text>
<text x="92.1" y="114.1">SEL</text>
<text x="74.9" y="124.2">SPI</text>
<text x="74.9" y="125.8">P0.13</text>
<text x="78.3" y="124.2">Slave/CH0</text>
<text x="80.2" y="125.8">:</text>
<text x="81.7" y="125.8">USIC0_CH0-DX2F</text>
<text x="97.3" y="125.8">SEL</text>
<text x="74.9" y="127.4">P0.14</text>
<text x="74.9" y="129">P0.15</text>
<text x="74.9" y="130.6">P2.0</text>
<text x="79.3" y="130.6">:</text>
<text x="80.2" y="127.4">:</text>
<text x="80.2" y="129">:</text>
<text x="80.8" y="130.6">USIC0_CH0-DOUT0</text>
<text x="81.7" y="127.4">USIC0_CH0-DX1A</text>
<text x="81.7" y="129">USIC0_CH0-DX0B</text>
<text x="97.3" y="127.4">CLK</text>
<text x="97.4" y="130.6">MISO</text>
<text x="97.4" y="129">MOSI</text>
<text x="14" y="182.2">Copyright</text>
<text x="14" y="183.9">This</text>
<text x="14" y="185.5">CERN</text>
<text x="18" y="183.9">documentation</text>
<text x="19" y="185.5">OHL</text>
<text x="22.2" y="182.2">Tinkerforge</text>
<text x="23" y="185.5">v.</text>
<text x="25.3" y="185.5">1.1.</text>
<text x="30.2" y="183.9">describes</text>
<text x="31.6" y="182.2">GmbH</text>
<text x="37" y="182.2">2018.</text>
<text x="38.4" y="183.9">Open</text>
<text x="43.2" y="183.9">Hardware</text>
<text x="51.3" y="183.9">and</text>
<text x="55.1" y="183.9">is</text>
<text x="57.4" y="183.9">licensed</text>
<text x="64.7" y="183.9">under</text>
<text x="70" y="183.9">the</text>
<text x="14" y="187.2">You</text>
<text x="14" y="188.8">CERN</text>
<text x="14" y="190.4">WITHOUT ANY EXPRESS</text>
<text x="17.7" y="187.2">may</text>
<text x="19" y="188.8">OHL</text>
<text x="21.8" y="187.2">redistribute</text>
<text x="23" y="188.8">v.1.1.</text>
<text x="28.2" y="188.8">(http://ohwr.org/cernohl).</text>
<text x="31.5" y="187.2">and</text>
<text x="33" y="190.4">OR IMPLIED</text>
<text x="35.3" y="187.2">modify</text>
<text x="41.4" y="187.2">this</text>
<text x="43.1" y="190.4">WARRANTY, INCLUDING</text>
<text x="45.2" y="187.2">documentation</text>
<text x="49.9" y="188.8">This</text>
<text x="53.9" y="188.8">documentation</text>
<text x="57.4" y="187.2">under</text>
<text x="61.3" y="190.4">OF</text>
<text x="62.7" y="187.2">the</text>
<text x="66.1" y="187.2">terms</text>
<text x="66.1" y="188.8">is</text>
<text x="68.4" y="188.8">distributed</text>
<text x="71.4" y="187.2">of</text>
<text x="14" y="192.1">MERCHANTABILITY,</text>
<text x="14" y="193.7">PARTICULAR</text>
<text x="14" y="195.3">conditions</text>
<text x="23.9" y="193.7">PURPOSE.</text>
<text x="28.7" y="192.1">SATISFACTORY QUALITY AND</text>
<text x="32.5" y="193.7">Please</text>
<text x="38.6" y="193.7">see</text>
<text x="42.2" y="193.7">the</text>
<text x="45.6" y="193.7">CERN</text>
<text x="50.6" y="193.7">OHL</text>
<text x="51.2" y="192.1">FITNESS</text>
<text x="54.6" y="193.7">v.1.1</text>
<text x="58.3" y="192.1">FOR</text>
<text x="59.3" y="193.7">for</text>
<text x="62.5" y="193.7">applicable</text>
</g>
<g font-size="1.1" fill="#006464">
<text x="67.3" y="23.5">VCC</text>
<text x="259.1" y="27.3">VCC</text>
<text x="265.5" y="27.3">VCC</text>
<text x="83.8" y="98.4">VCC</text>
<text x="109.2" y="139">VCC</text>
<text x="118.1" y="163.2">VCC</text>
</g>
</svg>
